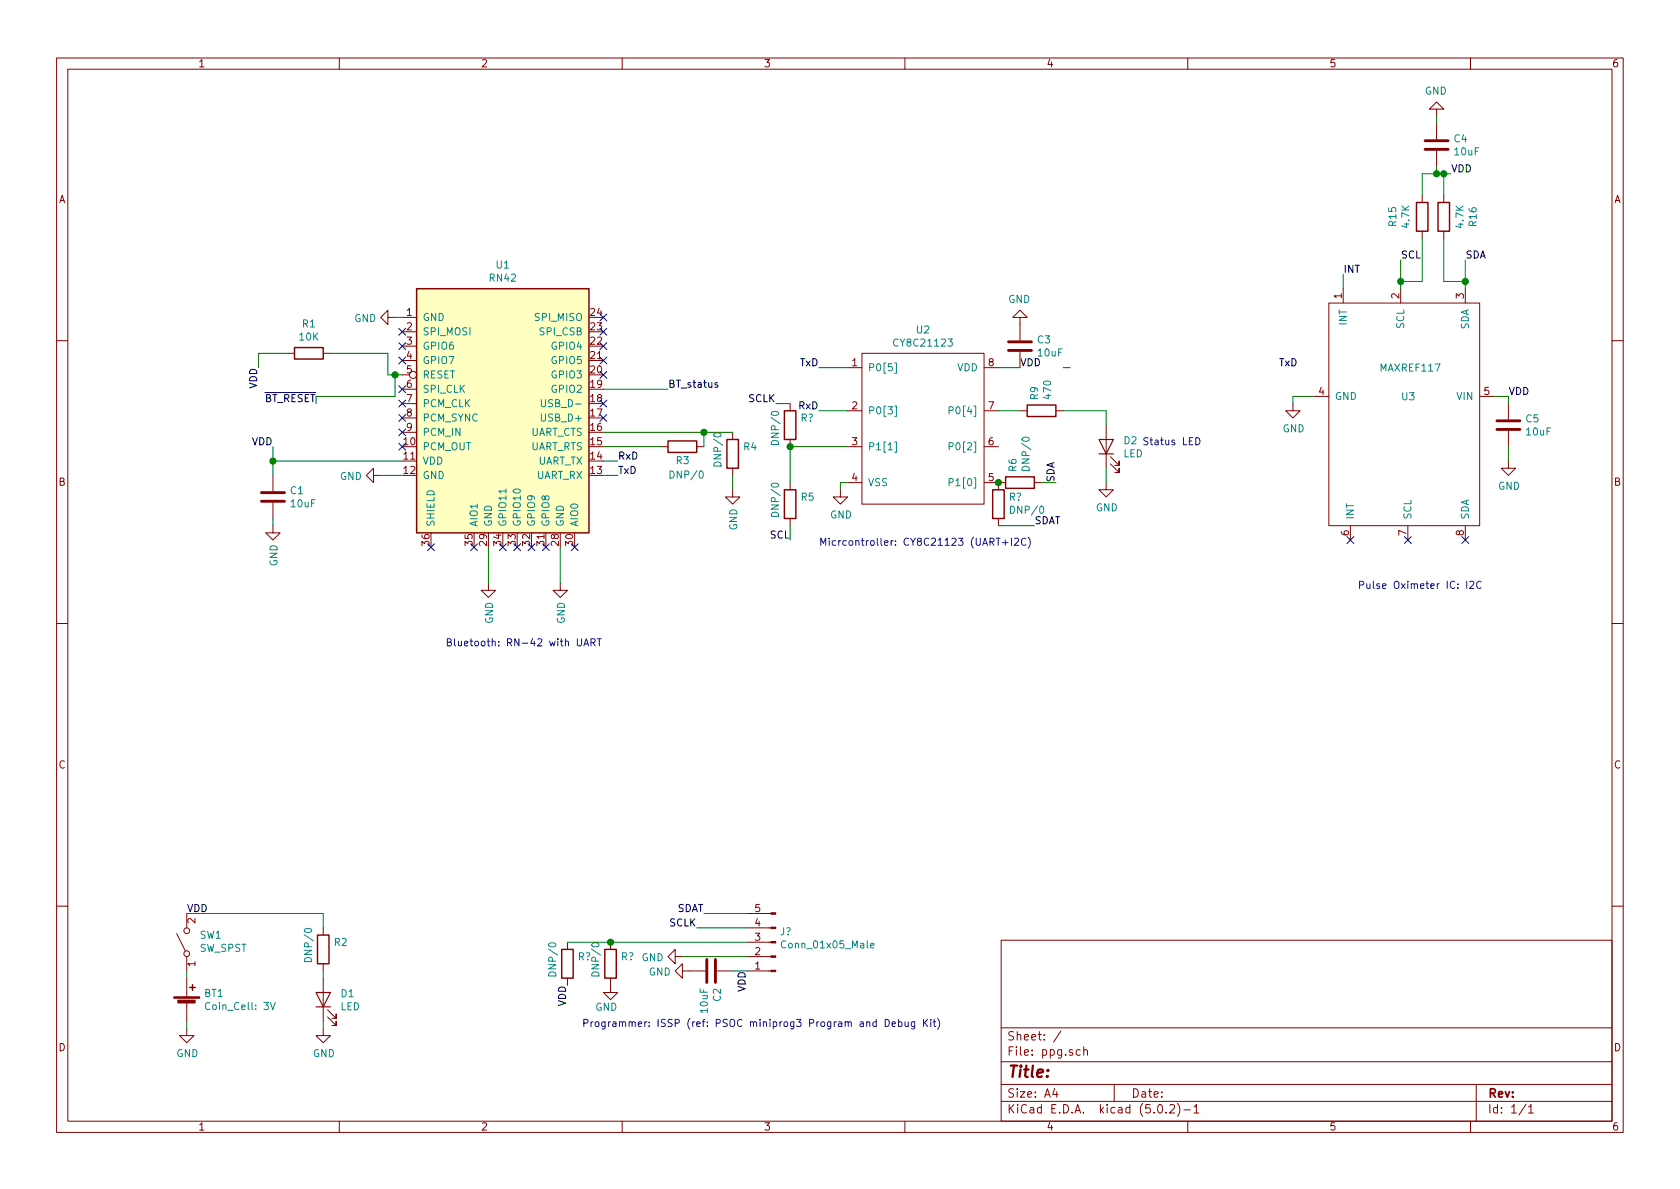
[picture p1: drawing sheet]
<svg xmlns="http://www.w3.org/2000/svg" width="297mm" height="210mm" viewBox="0 0 297 210" stroke-linecap="round" stroke-linejoin="round" font-family="sans-serif">
<g fill="none" stroke="#840000" stroke-width=".18">
<path d="M10 10.3h277v189.9h-277zM12 12.2h273v186.1h-273zM60 10.3v1.9M110 10.3v1.9M160 10.3v1.9M210 10.3v1.9M254 19.3h1.3l-1.3-1.3-1.3 1.3h1.3v1.3M260 10.3v1.9M251.5 34.5v1.3M254 21.8v2.8M254 26.7v2.8M255.3 34.5v1.3"/>
<path d="M68.6 56.1v-1.2l-1.3 1.2 1.3 1.3v-1.3h1.2M71.1 56.1h2.6M71.1 58.7h2.6M180.3 56.1h1.3l-1.3-1.2-1.2 1.2h1.2v4.1M234.9 53.6h26.7v39.4h-26.7zM237.5 51v2.6M247.6 51v2.6M251.5 40.9v1.3M255.3 40.9v1.3M259.1 51v2.6M10 60.2h2M50.8 62.5h1.3"/>
<path d="M57.1 62.5h1.3M71.1 61.2h2.6M71.1 63.7h2.6M71.1 66.3h1.3M71.1 68.8h2.6M71.1 71.4h2.6M71.1 73.9h2.6M71.1 76.4h2.6M116.8 79h1.3M123.2 79h1.3M129.5 76.4v1.3M139.7 71.4v1.2"/>
<path d="M139.7 77.7v1.3M149.9 72.6h2.5M149.9 79h2.5M149.9 65h2.5M152.4 62.5h21.6v26.6h-21.6zM174 72.6h2.5M174 79h2.5M174 65h2.5M180.3 62.2v2.8M180.3 72.6h1.3M186.7 72.6h1.3M195.6 75.2v7.6"/>
<path d="M228.6 71.4v1.2h1.3l-1.3 1.3-1.3-1.3h1.3M232.4 70.1h2.5M261.6 70.1h2.6M266.7 71.4v2.8M266.7 76.2v2.8M285 60.2h2M48.3 93v1.2h1.2l-1.2 1.3-1.3-1.3h1.3M48.3 84.1v2.8M48.3 88.9v2.8M66 84.1v-1.3l-1.2 1.3 1.2 1.2v-1.2h1.3M129.5 86.6v1.3h1.3l-1.3 1.2-1.2-1.2h1.2M129.5 82.8v1.3"/>
<path d="M139.7 85.3v1.3M139.7 91.7v1.3M148.6 86.6v1.3h1.3l-1.3 1.2-1.3-1.2h1.3M149.9 85.3h2.5M174 85.3h3.8M176.5 85.3v1.3M176.5 91.7v1.3M182.9 85.3h1.2M195.6 85.3v1.3h1.2l-1.2 1.3-1.3-1.3h1.3M196.3 82l1.6 1.6v-.8v.8h-.8M196.3 80.8l1.6 1.5v-.8v.8h-.8M238.8 93v2.5"/>
<path d="M248.9 93v2.5M259.1 93v2.5M266.7 81.5v1.3h1.3l-1.3 1.3-1.3-1.3h1.3M10 110.3h2M86.4 103.1v1.3h1.2l-1.2 1.3-1.3-1.3h1.3M99.1 103.1v1.3h1.2l-1.2 1.3-1.3-1.3h1.3M285 110.3h2M10 160.2h2M31.2 165.1l1.6 3M33 161.5v2.6M33 169.2v2.5M33 173v3.3"/>
<path d="M33 177.3v3.3M57.1 164.1v1.2M57.1 170.4v1.3M57.1 173v7.6M57.9 179.8l1.5 1.6v-.8v.8h-.7M57.9 178.6l1.5 1.5v-.8v.8h-.7M100.3 166.6v1.3M100.3 173v1.2M107.9 173v2.5h1.3l-1.3 1.3-1.2-1.3h1.2M107.9 166.6v1.3M119.4 169.2v-1.3l-1.3 1.3 1.3 1.2v-1.2h1.2M120.6 171.7v-1.3l-1.2 1.3 1.2 1.3v-1.3h4.1"/>
<path d="M126.7 171.7h2.8M132.1 161.5h4.2M132.1 164.1h4.2M132.1 166.6h4.2M132.1 169.2h4.2M132.1 171.7h4.2M177 166.3h108v32h-108zM285 160.2h2M33 181.9v1.2h1.3l-1.3 1.3-1.3-1.3h1.3M57.1 181.9v1.2h1.3l-1.3 1.3-1.2-1.3h1.2M60 198.3v1.9M110 198.3v1.9"/>
<path d="M160 198.3v1.9M177 194.8h108M177 191.8h108M177 187.8h108M177 181.8h108M186.5 192.5l-.4 1h1M186.8 193v1M187.6 182.3l-1.3 2M191 185.7l-.4-.1-.3 .3v.6l.3 .1 .4-.1M191.6 185.7h.1a.37 .37 0 0 1 .6 .1v.8M191.6 185.1v1.5M197 191.8v3"/>
<path d="M204.8 195.5l.4-.2a.94 .94 0 0 1 0 1.5 .79 .79 0 0 1-.4-1.3zM206.2 196.7v.1M206.8 195.5l.2-.2h.4l.2 .2 .1 .3-.1 .2-.8 .8h.9M208.2 195.1a1.71 1.71 0 0 1 0 2.3M209.3 196.3h1.2M210 198.3v1.9M211.1 195.8l.4-.5v1.5M211.1 196.8h.9M260 198.3v1.9M261 191.8v6.5M269.8 195.2l-1.2 2M270.3 195.8l.4-.5v1.5"/>
<path d="M270.3 196.8h.8"/>
<circle cx="73" cy="66.3" r=".63"/>
<circle cx="33" cy="164.6" r=".51"/>
<circle cx="33" cy="168.7" r=".51"/>
</g>
<path d="M73.7 51h30.4v43.2h-30.4z" fill="#ffffc2" stroke="#ffffc2" stroke-width=".18"/>
<g fill="none" stroke="#840000" stroke-width=".25">
<path d="M250.4 35.8h2.1v5.1h-2.1zM254.3 35.8h2v5.1h-2zM73.7 51h30.4v43.2h-30.4zM52.1 61.5h5v2h-5zM118.1 78h5.1v2h-5.1zM128.5 77.7h2.1v5.1h-2.1zM138.7 72.6h2v5.1h-2zM181.6 71.6h5.1v2.1h-5.1zM138.7 86.6h2v5.1h-2zM175.5 86.6h2v5.1h-2zM177.8 84.3h5.1v2.1h-5.1zM33.5 174.6h1"/>
<path d="M34 174.1v1M56.1 165.3h2.1v5.1h-2.1zM99.3 167.9h2v5.1h-2zM106.9 167.9h2.1v5.1h-2.1z"/>
</g>
<path d="M95.7 70.7v1l.3 .2h.3l.1-.2v-1M158.2 64.2h.3v1.8h-.3M158.2 71.8h.3v1.8h-.3M158.2 78.2h.3v1.8h-.3M167.8 78.9l.7-.1v-.4l-.2-.1h-.5v1.2M167.8 72.6l.7-.1v-.4l-.2-.2h-.5v1.3M89.5 86.5v.7M167.8 85.3l.7-.1v-.4l-.2-.2h-.5v1.3M47.8 177.3l.4 1.2 .5-1.2M153.9 167.2l.6-.1v-.3h-.4l-.2 .2 .1 .6h.5" fill="none" stroke="#008484" stroke-width=".18"/>
<g fill="#840000" stroke="#840000" stroke-width=".18">
<path d="M30.7 176.3h4.6v.2h-4.6z"/>
<path d="M31.4 176.9h3.1v.5h-3.1z"/>
<path d="M136.3 161.4h.9v.3h-.9z"/>
<path d="M136.3 164h.9v.2h-.9z"/>
<path d="M136.3 166.5h.9v.2h-.9z"/>
<path d="M136.3 169h.9v.3h-.9z"/>
<path d="M136.3 171.6h.9v.2h-.9z"/>
</g>
<g fill="none" stroke="#008400" stroke-width=".18">
<path d="M254 20.6v1.2M254 29.5v1.2M255.3 30.7v3.8M256.5 30.7h-5v3.8M69.8 56.1h1.3M237.5 48.5v2.5M247.6 46v5M251.5 42.2v7.6h-3.9M255.3 42.2v7.6h3.8M259.1 46v5M48.3 79v5.1M50.8 62.5h-5.1v2.5"/>
<path d="M58.4 62.5h10.2v3.8h2.5M69.8 66.3v3.8h-13.9M106.7 68.8h11.4M106.7 76.4h22.8M106.7 79h10.1M124.5 76.4v2.6M137.2 71.4h2.5M144.8 65h5.1M144.8 72.6h5.1M149.9 79h-10.2v6.3M176.5 65h3.8M176.5 72.6h3.8"/>
<path d="M188 65h1.2M188 72.6h7.6v2.6M232.4 70.1h-3.8v1.3M264.2 70.1h2.5v1.3M266.7 79v2.5M48.3 81.5h22.8M48.3 91.7v1.3M67.3 84.1h3.8M86.4 96.8v6.3M99.1 96.8v6.3M106.7 84.1h2.5M106.7 81.5h2.5"/>
<path d="M129.5 84.1v2.5M139.7 93v2.5M149.9 85.3h-1.3v1.3M176.5 93h6.4M184.1 85.3h2.6M195.6 82.8v2.5M33 171.7v1.3M33 161.5h24.1v2.6M57.1 171.7v1.3M100.3 166.6h31.8M120.6 169.2h11.5M123.2 164.1h8.9"/>
<path d="M124.5 161.5h7.6M129.5 171.7h2.6M33 180.6v1.3M57.1 180.6v1.3"/>
</g>
<g fill="#008400" stroke="#008400" stroke-width=".25">
<circle cx="69.9" cy="66.3" r=".51"/>
<circle cx="247.7" cy="49.8" r=".51"/>
<circle cx="259.1" cy="49.8" r=".51"/>
<circle cx="254" cy="30.7" r=".51"/>
<circle cx="255.3" cy="30.7" r=".51"/>
<circle cx="48.3" cy="81.5" r=".51"/>
<circle cx="124.5" cy="76.4" r=".51"/>
<circle cx="108" cy="166.6" r=".51"/>
<circle cx="176.5" cy="85.3" r=".51"/>
<circle cx="139.7" cy="79" r=".51"/>
</g>
<path d="M252 26.4h4M252 24.9h4M178.3 62h4.1M178.3 60.4h4.1M264.7 75.9h4M264.7 74.4h4M46.2 88.6h4.1M46.2 87.1h4.1M125 169.7v4M126.5 169.7v4" fill="none" stroke="#840000" stroke-width=".51"/>
<path d="M126.9 67.7h-.3l-.2 .1 .1 .2 .4 .1v.3h-.5" fill="none" stroke="#000" stroke-width=".18"/>
<path d="M194.3 77.7h2.5l-1.2 2.6zM194.3 80.3h2.5M55.9 175.5h2.5l-1.3 2.5zM55.9 178h2.5" fill="none" stroke="#840000" stroke-width=".2"/>
<g fill="none" stroke="#0000c2" stroke-width=".18">
<path d="M211.4 77.4a.64 .64 0 0 1 .8 .6 .64 .64 0 0 1-.8 .7zM176.1 95.2h.7M177.3 96h.9M177.7 95.5v.9M178.8 95.2v1.2M179.4 95.3l.5-.1 .2 .3-.8 .9h.8M181.4 95.3a.51 .51 0 0 0-.7 0 .51 .51 0 0 0-.1 .6 .46 .46 0 0 0 .2 .5 .46 .46 0 0 0 .6-.1M181.8 95a1.4 1.4 0 0 1 0 1.9M102.1 112.9v1.1l.2 .2h.4l.1-.2v-1.1M103.2 114.2l.5-1.3 .4 1.3M103.4 113.9h.6M104.5 113.6l.7-.1v-.4l-.7-.2v1.3"/>
<path d="M104.8 113.6l.4 .6M105.6 112.9h.7M106 112.9v1.3M259.3 102.8v1.3M259.9 102.9l.4-.1 .3 .3-.8 1h.8M261.9 102.9a.51 .51 0 0 0-.7 0 .51 .51 0 0 0-.1 .6 .46 .46 0 0 0 .2 .5 .46 .46 0 0 0 .6-.1M156.5 180.3a.64 .64 0 0 1 .8 .6 .64 .64 0 0 1-.8 .6zM157.7 181.1l.6-.1v-.3h-.4l-.2 .2 .1 .6h.5M158.9 180.7h.3l.3 .2-.1 .6h-.5M158.9 180.3v1.2M160 180.7l.1 .8h.3l.2-.1M160.6 180.7v.8"/>
<path d="M161.7 180.7v1l-.2 .3-.3-.1M161.7 180.7h-.3l-.3 .2 .1 .6h.5M163.3 180.3v1.2M163.5 180.8l.5 .7M164 180.3l-.7 .7M164.6 180.3v.1M164.6 180.7v.8M165 180.7h.5M165.2 180.3v1.1l.3 .1M165.8 180.1a1.4 1.4 0 0 1 0 1.9"/>
</g>
<g fill="none" stroke="#000084" stroke-width=".18">
<path d="M70.5 58.1l1.2 1.2M71.7 58.1l-1.2 1.2M106.1 55.5l1.2 1.2M106.1 58.1l1.2 1.2M107.3 55.5l-1.2 1.2M107.3 58.1l-1.2 1.2M70.5 78.4l1.2 1.2M70.5 75.8l1.2 1.3M70.5 73.3l1.2 1.2M70.5 70.8l1.2 1.2M70.5 68.2l1.2 1.2M70.5 63.1l1.2 1.3"/>
<path d="M70.5 60.6l1.2 1.2M71.7 78.4l-1.2 1.2M71.7 75.8l-1.2 1.3M71.7 73.3l-1.2 1.2M71.7 70.8l-1.2 1.2M71.7 68.2l-1.2 1.2M71.7 63.1l-1.2 1.3M71.7 60.6l-1.2 1.2M106.1 60.6l1.2 1.2M106.1 63.1l1.2 1.3M106.1 65.7l1.2 1.2M106.1 70.8l1.2 1.2"/>
<path d="M106.1 73.3l1.2 1.2M107.3 60.6l-1.2 1.2M107.3 63.1l-1.2 1.3M107.3 65.7l-1.2 1.2M107.3 70.8l-1.2 1.2M107.3 73.3l-1.2 1.2M75.6 96.2l1.2 1.2M76.8 96.2l-1.2 1.2M83.2 96.2l1.2 1.2M84.4 96.2l-1.2 1.2M88.3 96.2l1.2 1.2M89.5 96.2l-1.2 1.2"/>
<path d="M90.8 96.2l1.2 1.2M92 96.2l-1.2 1.2M93.4 96.2l1.2 1.2M94.6 96.2l-1.2 1.2M95.9 96.2l1.2 1.2M97.1 96.2l-1.2 1.2M101 96.2l1.2 1.2M102.2 96.2l-1.2 1.2M238.2 94.9l1.2 1.2M239.4 94.9l-1.2 1.2M248.3 94.9l1.2 1.2M249.5 94.9l-1.2 1.2"/>
<path d="M258.5 94.9l1.2 1.2M259.7 94.9l-1.2 1.2"/>
</g>
<text font-size="2.8" fill="#840000" x="178" y="190.5">Title:</text>
<g font-size="2.1" fill="#840000">
<text x="178" y="184">Sheet: /</text>
<text x="178" y="186.7">File: ppg.sch</text>
<text x="178" y="196.9">KiCad E.D.A. kicad (5.0.2)-1</text>
<text x="178" y="194.1">Size: A4</text>
<text x="200" y="194.1">Date:</text>
<text x="263" y="194.1">Rev:</text>
<text x="263" y="196.9">Id: 1/1</text>
</g>
<g font-size="1.8" fill="#840000">
<text x="35" y="11.9">1</text>
<text x="85" y="11.9">2</text>
<text x="135" y="11.9">3</text>
<text x="185" y="11.9">4</text>
<text x="235" y="11.9">5</text>
<text x="285" y="11.9">6</text>
<text x="10.4" y="35.9">A</text>
<text x="285.4" y="35.9">A</text>
<text x="237.2" y="52.8" transform="rotate(-90 237.2 52.8)">1</text>
<text x="247.4" y="52.8" transform="rotate(-90 247.4 52.8)">2</text>
<text x="258.8" y="52.8" transform="rotate(-90 258.8 52.8)">3</text>
<text x="71.9" y="55.9">1</text>
<text x="71.9" y="58.4">2</text>
<text x="104.4" y="58.4">23</text>
<text x="104.4" y="55.9">24</text>
<text x="71.9" y="61">3</text>
<text x="71.9" y="63.5">4</text>
<text x="104.4" y="63.5">21</text>
<text x="104.4" y="61">22</text>
<text x="150.6" y="64.8">1</text>
<text x="174.8" y="64.8">8</text>
<text x="71.9" y="66">5</text>
<text x="71.9" y="68.6">6</text>
<text x="71.9" y="71.1">7</text>
<text x="104.4" y="71.1">18</text>
<text x="104.4" y="68.6">19</text>
<text x="104.4" y="66">20</text>
<text x="233.2" y="69.8">4</text>
<text x="262.4" y="69.8">5</text>
<text x="71.9" y="73.7">8</text>
<text x="71.9" y="76.2">9</text>
<text x="104.4" y="76.2">16</text>
<text x="104.4" y="73.7">17</text>
<text x="150.6" y="72.4">2</text>
<text x="174.8" y="72.4">7</text>
<text x="71.4" y="78.7">10</text>
<text x="71.4" y="81.3">11</text>
<text x="71.4" y="83.8">12</text>
<text x="104.4" y="83.8">13</text>
<text x="104.4" y="81.3">14</text>
<text x="104.4" y="78.7">15</text>
<text x="150.6" y="78.7">3</text>
<text x="174.8" y="78.7">6</text>
<text x="10.4" y="85.9">B</text>
<text x="150.6" y="85.1">4</text>
<text x="174.8" y="85.1">5</text>
<text x="285.4" y="85.9">B</text>
<text x="238.5" y="94.7" transform="rotate(-90 238.5 94.7)">6</text>
<text x="248.7" y="94.7" transform="rotate(-90 248.7 94.7)">7</text>
<text x="258.8" y="94.7" transform="rotate(-90 258.8 94.7)">8</text>
<text x="75.9" y="96.5" transform="rotate(-90 75.9 96.5)">36</text>
<text x="83.6" y="96.5" transform="rotate(-90 83.6 96.5)">35</text>
<text x="86.1" y="96.5" transform="rotate(-90 86.1 96.5)">29</text>
<text x="88.6" y="96.5" transform="rotate(-90 88.6 96.5)">34</text>
<text x="91.2" y="96.5" transform="rotate(-90 91.2 96.5)">33</text>
<text x="93.7" y="96.5" transform="rotate(-90 93.7 96.5)">32</text>
<text x="96.3" y="96.5" transform="rotate(-90 96.3 96.5)">31</text>
<text x="98.8" y="96.5" transform="rotate(-90 98.8 96.5)">28</text>
<text x="101.3" y="96.5" transform="rotate(-90 101.3 96.5)">30</text>
<text x="10.4" y="135.9">C</text>
<text x="285.4" y="135.9">C</text>
<text x="133.5" y="161.3">5</text>
<text x="34.5" y="163.3" transform="rotate(-90 34.5 163.3)">2</text>
<text x="133.5" y="166.4">3</text>
<text x="133.5" y="163.8">4</text>
<text x="34.5" y="170.9" transform="rotate(-90 34.5 170.9)">1</text>
<text x="133.5" y="171.4">1</text>
<text x="133.5" y="168.9">2</text>
<text x="10.4" y="185.9">D</text>
<text x="285.4" y="185.9">D</text>
<text x="35" y="199.9">1</text>
<text x="85" y="199.9">2</text>
<text x="135" y="199.9">3</text>
<text x="185" y="199.9">4</text>
<text x="235" y="199.9">5</text>
<text x="285" y="199.9">6</text>
</g>
<g font-size="1.8" fill="#008484">
<text x="251.9" y="16.7">GND</text>
<text x="257.1" y="25.2">C4</text>
<text x="257.3" y="27.5">10uF</text>
<text x="246.9" y="39.9" transform="rotate(-90 246.9 39.9)">R15</text>
<text x="249.2" y="40.2" transform="rotate(-90 249.2 40.2)">4.7K</text>
<text x="258.8" y="40.2" transform="rotate(-90 258.8 40.2)">4.7K</text>
<text x="261.1" y="40" transform="rotate(-90 261.1 40)">R16</text>
<text x="87.8" y="47.5">U1</text>
<text x="86.6" y="49.8">RN42</text>
<text x="178.3" y="53.6">GND</text>
<text x="53.5" y="57.9">R1</text>
<text x="62.6" y="56.9">GND</text>
<text x="74.7" y="56.8">GND</text>
<text x="74.7" y="59.3">SPI_MOSI</text>
<text x="94.8" y="56.8">SPI_MISO</text>
<text x="95.6" y="59.3">SPI_CSB</text>
<text x="162.1" y="59">U2</text>
<text x="238.1" y="57.4" transform="rotate(-90 238.1 57.4)">INT</text>
<text x="248.3" y="58.1" transform="rotate(-90 248.3 58.1)">SCL</text>
<text x="259.7" y="58.3" transform="rotate(-90 259.7 58.3)">SDA</text>
<text x="53" y="60.2">10K</text>
<text x="74.7" y="61.8">GPIO6</text>
<text x="74.7" y="64.4">GPIO7</text>
<text x="97.7" y="64.4">GPIO5</text>
<text x="97.7" y="61.8">GPIO4</text>
<text x="153.4" y="65.7">P0[5]</text>
<text x="158.4" y="61.3">CY8C21123</text>
<text x="169.2" y="65.7">VDD</text>
<text x="180.3" y="64.8">VDD</text>
<text x="183.5" y="60.7">C3</text>
<text x="183.6" y="63">10uF</text>
<text x="244.1" y="65.7">MAXREF117</text>
<text x="74.7" y="66.9">RESET</text>
<text x="74.7" y="69.5">SPI_CLK</text>
<text x="97.7" y="69.5">GPIO2</text>
<text x="97.7" y="66.9">GPIO3</text>
<text x="183.5" y="70.7" transform="rotate(-90 183.5 70.7)">R9</text>
<text x="185.9" y="70.4" transform="rotate(-90 185.9 70.4)">470</text>
<text x="236" y="70.7">GND</text>
<text x="247.9" y="70.8">U3</text>
<text x="257.7" y="70.7">VIN</text>
<text x="74.7" y="72">PCM_CLK</text>
<text x="74.7" y="74.5">PCM_SYNC</text>
<text x="74.7" y="77.1">PCM_IN</text>
<text x="93.7" y="77.1">UART_CTS</text>
<text x="96.1" y="74.5">USB_D+</text>
<text x="96.5" y="72">USB_D-</text>
<text x="141.6" y="74.6">R?</text>
<text x="153.4" y="73.3">P0[3]</text>
<text x="168.7" y="73.3">P0[4]</text>
<text x="226.8" y="76.4">GND</text>
<text x="269.8" y="74.7">C5</text>
<text x="270" y="77">10uF</text>
<text x="74.7" y="79.6">PCM_OUT</text>
<text x="74.7" y="82.2">VDD</text>
<text x="93.7" y="79.6">UART_RTS</text>
<text x="95" y="82.2">UART_TX</text>
<text x="119.6" y="82.1">R3</text>
<text x="127.6" y="82.1" transform="rotate(-90 127.6 82.1)">DNP/0</text>
<text x="131.5" y="79.6">R4</text>
<text x="137.7" y="78.3" transform="rotate(-90 137.7 78.3)">DNP/0</text>
<text x="153.4" y="79.6">P1[1]</text>
<text x="168.7" y="79.6">P0[2]</text>
<text x="179.7" y="83.4" transform="rotate(-90 179.7 83.4)">R6</text>
<text x="182" y="82.9" transform="rotate(-90 182 82.9)">DNP/0</text>
<text x="198.6" y="80.9">LED</text>
<text x="51.4" y="87.4">C1</text>
<text x="51.5" y="89.7">10uF</text>
<text x="60.1" y="84.9">GND</text>
<text x="74.7" y="84.7">GND</text>
<text x="94.8" y="84.7">UART_RX</text>
<text x="118.8" y="84.6">DNP/0</text>
<text x="141.7" y="88.5">R5</text>
<text x="153.4" y="86">VSS</text>
<text x="168.7" y="86">P1[0]</text>
<text x="178.4" y="88.5">R?</text>
<text x="264.9" y="86.6">GND</text>
<text x="76.8" y="93.2" transform="rotate(-90 76.8 93.2)">SHIELD</text>
<text x="84.5" y="93.2" transform="rotate(-90 84.5 93.2)">AIO1</text>
<text x="87" y="93.2" transform="rotate(-90 87 93.2)">GND</text>
<text x="89.5" y="93.2" transform="rotate(-90 89.5 93.2)">GPIO11</text>
<text x="92.1" y="93.2" transform="rotate(-90 92.1 93.2)">GPIO10</text>
<text x="94.6" y="93.2" transform="rotate(-90 94.6 93.2)">GPIO9</text>
<text x="97.2" y="93.2" transform="rotate(-90 97.2 93.2)">GPIO8</text>
<text x="99.7" y="93.2" transform="rotate(-90 99.7 93.2)">GND</text>
<text x="102.2" y="93.2" transform="rotate(-90 102.2 93.2)">AIO0</text>
<text x="130.4" y="93.8" transform="rotate(-90 130.4 93.8)">GND</text>
<text x="137.7" y="91" transform="rotate(-90 137.7 91)">DNP/0</text>
<text x="146.8" y="91.7">GND</text>
<text x="179" y="90.9">DNP/0</text>
<text x="193.8" y="90.4">GND</text>
<text x="239.4" y="91.9" transform="rotate(-90 239.4 91.9)">INT</text>
<text x="249.6" y="91.9" transform="rotate(-90 249.6 91.9)">SCL</text>
<text x="259.7" y="91.9" transform="rotate(-90 259.7 91.9)">SDA</text>
<text x="49.1" y="100.2" transform="rotate(-90 49.1 100.2)">GND</text>
<text x="87.2" y="110.3" transform="rotate(-90 87.2 110.3)">GND</text>
<text x="99.9" y="110.3" transform="rotate(-90 99.9 110.3)">GND</text>
<text x="35.4" y="166">SW1</text>
<text x="59.1" y="167.3">R2</text>
<text x="137.9" y="165.4">J?</text>
<text x="138.7" y="167.7">Conn_01x05_Male</text>
<text x="35.3" y="168.3">SW_SPST</text>
<text x="55.2" y="169.7" transform="rotate(-90 55.2 169.7)">DNP/0</text>
<text x="98.3" y="172.3" transform="rotate(-90 98.3 172.3)">DNP/0</text>
<text x="102.2" y="169.8">R?</text>
<text x="106" y="172.3" transform="rotate(-90 106 172.3)">DNP/0</text>
<text x="109.8" y="169.8">R?</text>
<text x="113.4" y="170">GND</text>
<text x="114.7" y="172.5">GND</text>
<text x="36.1" y="176.3">BT1</text>
<text x="36.8" y="178.6">Coin_Cell: 3V</text>
<text x="60.2" y="178.7">LED</text>
<text x="60.3" y="176.3">D1</text>
<text x="105.3" y="178.7">GND</text>
<text x="125.1" y="179.1" transform="rotate(-90 125.1 179.1)">10uF</text>
<text x="127.5" y="177.1" transform="rotate(-90 127.5 177.1)">C2</text>
<text x="31.2" y="186.9">GND</text>
<text x="55.3" y="186.9">GND</text>
</g>
<g font-size="1.8">
<text x="256.5" y="30.5">VDD</text>
<text x="247.6" y="45.7">SCL</text>
<text x="259.1" y="45.7">SDA</text>
<text x="237.5" y="48.3">INT</text>
<text x="141.4" y="64.8">TxD</text>
<text x="226.1" y="64.8">TxD</text>
<text x="45.5" y="68.8" transform="rotate(-90 45.5 68.8)">VDD</text>
<text x="118.1" y="68.6">BT_status</text>
<text x="132.3" y="71.1">SCLK</text>
<text x="266.7" y="69.8">VDD</text>
<text x="141.2" y="72.4">RxD</text>
<text x="44.5" y="78.7">VDD</text>
<text x="109.2" y="83.8">TxD</text>
<text x="109.2" y="81.3">RxD</text>
<text x="186.4" y="85.3" transform="rotate(-90 186.4 85.3)">SDA</text>
<text x="136.2" y="95.2">SCL</text>
<text x="182.9" y="92.7">SDAT</text>
<text x="33" y="161.3">VDD</text>
<text x="119.6" y="161.3">SDAT</text>
<text x="118.4" y="163.8">SCLK</text>
<text x="100.1" y="178" transform="rotate(-90 100.1 178)">VDD</text>
<text x="131.8" y="175.4" transform="rotate(-90 131.8 175.4)">VDD</text>
</g>
<text font-size="1.8" fill="#008400" x="46.6" y="71.1">BT_RESET</text>
<g font-size="1.8" fill="#0000c2">
<text x="198.8" y="78.6">D2 Status LED</text>
<text x="144.8" y="96.5">Micrcontroller: CY8C21123 (UART+I2C)</text>
<text x="240" y="104.1">Pulse Oximeter IC: I2C</text>
<text x="78.7" y="114.3">Bluetooth: RN-42 with UART</text>
<text x="102.9" y="181.6">Programmer: ISSP (ref: PSOC miniprog3 Program and Debug Kit)</text>
</g>
</svg>
